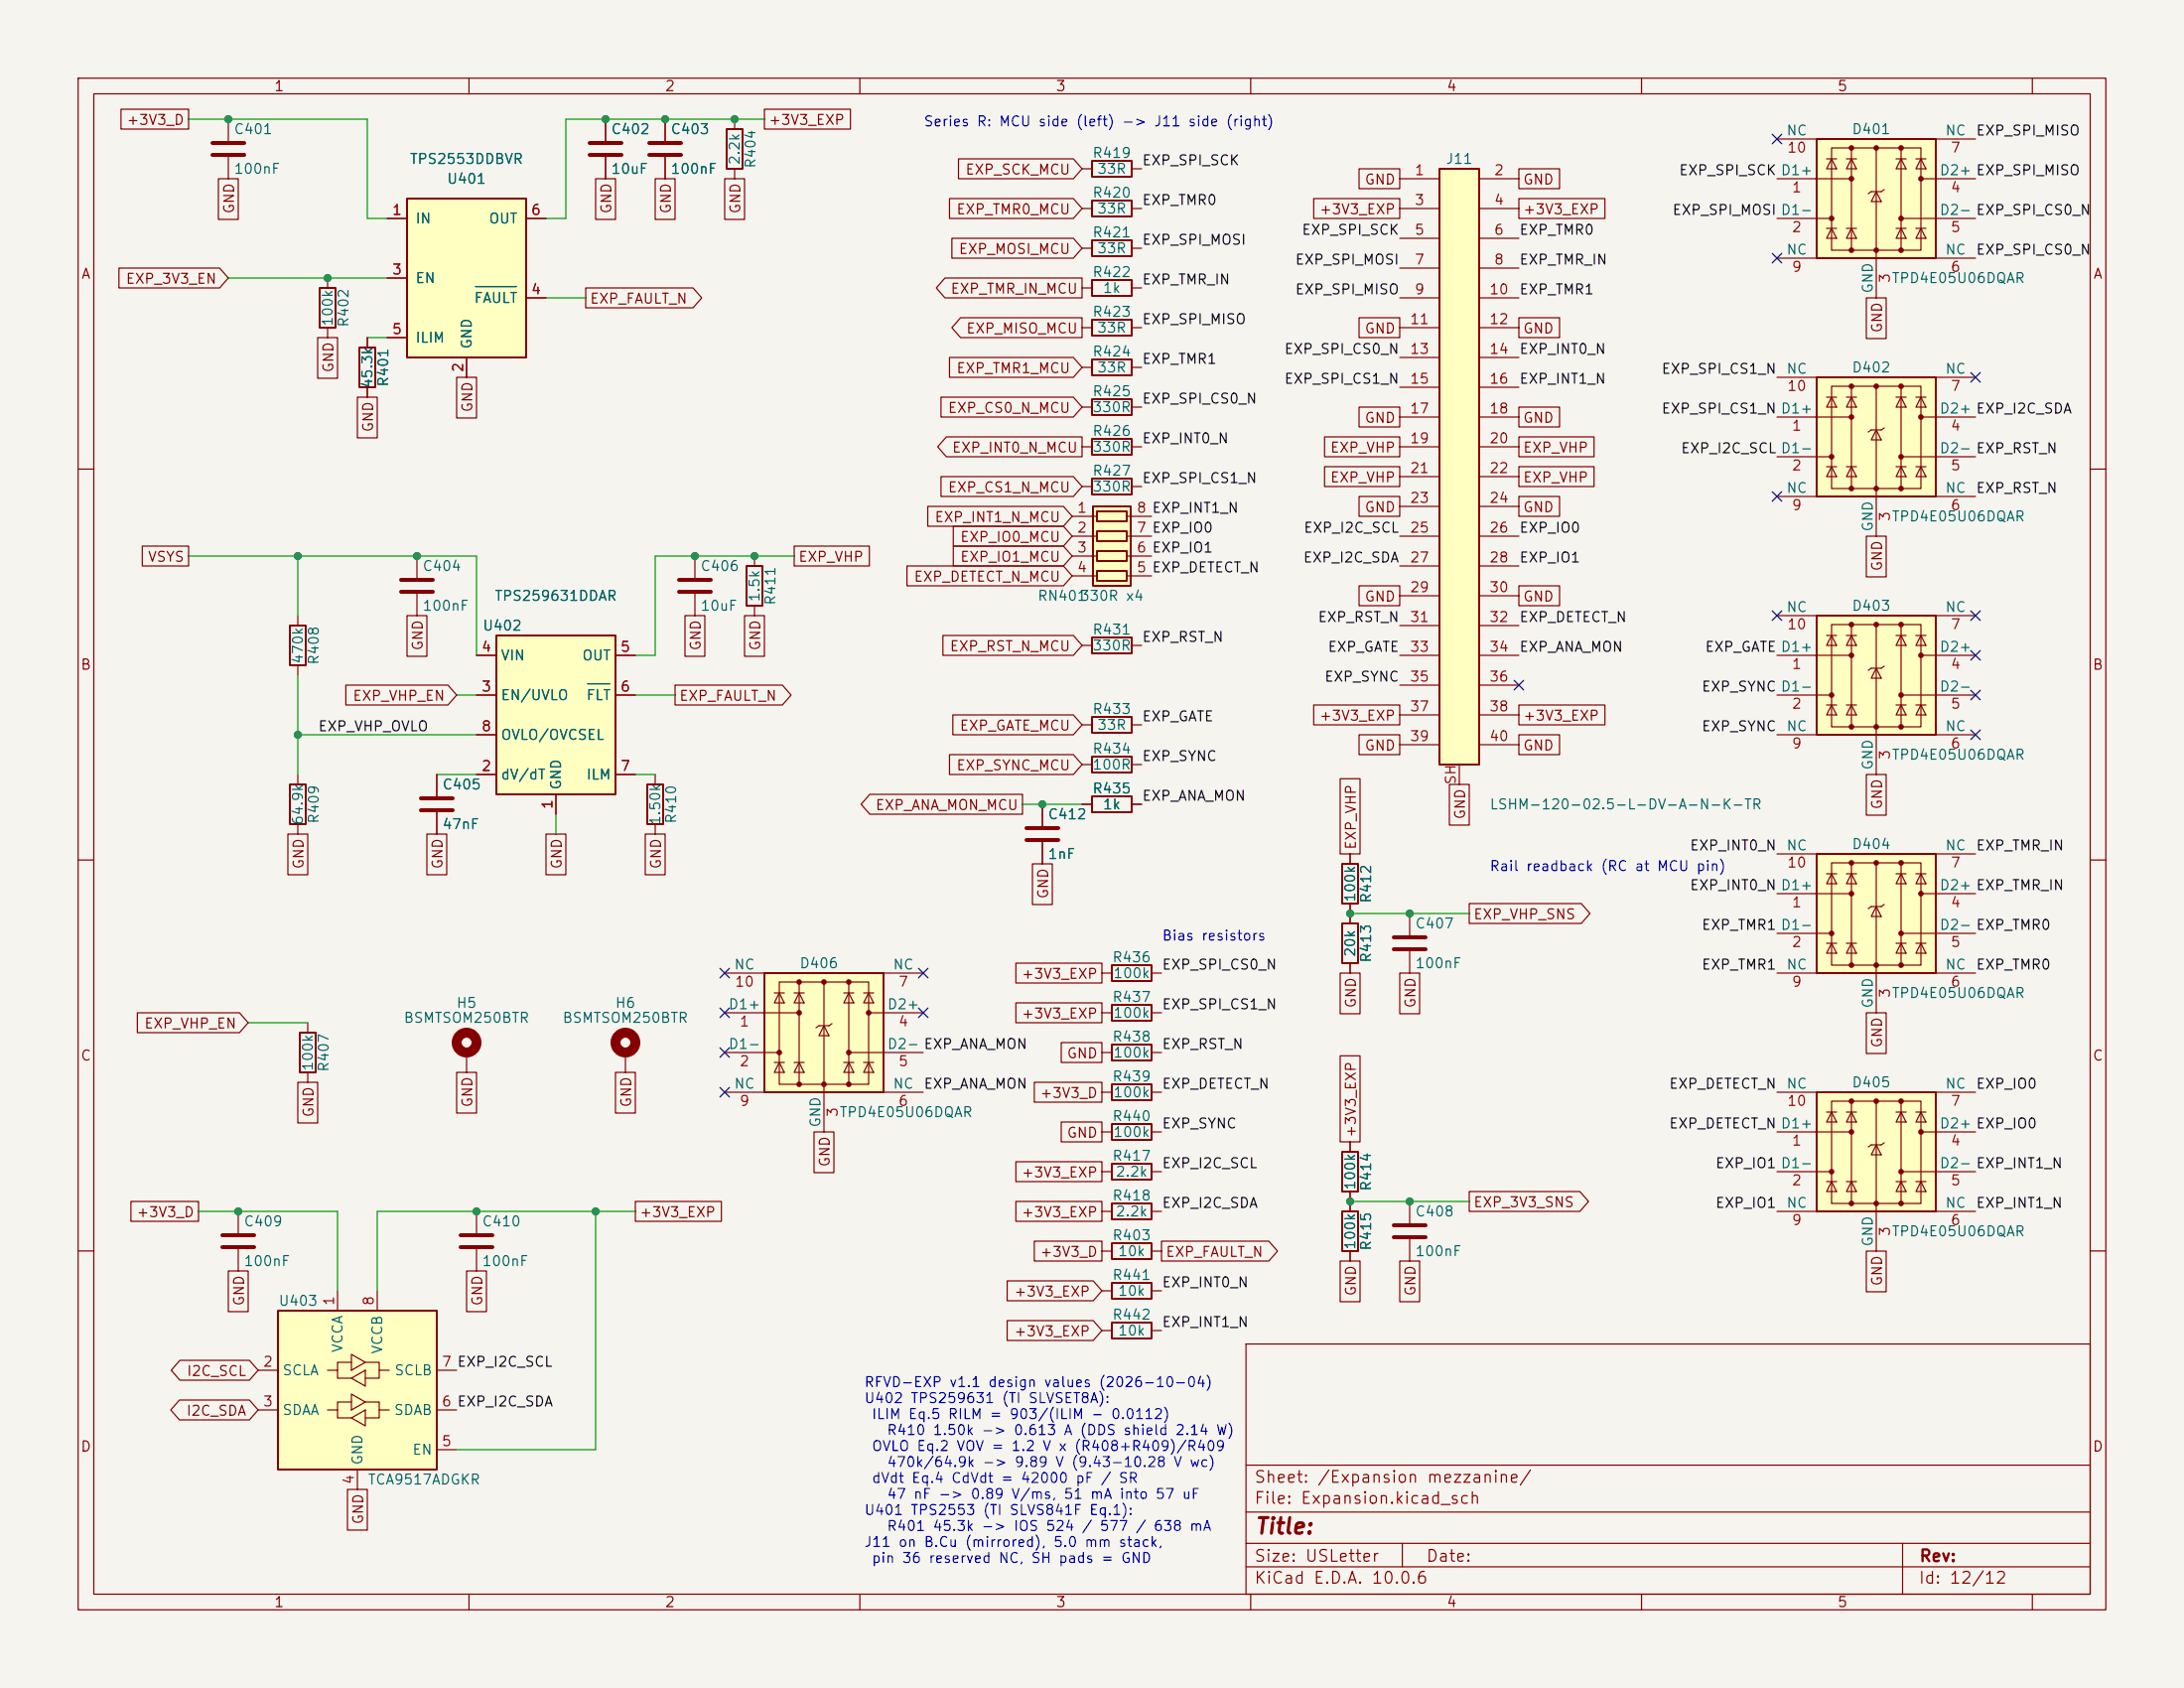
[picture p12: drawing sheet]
<svg xmlns="http://www.w3.org/2000/svg" width="279mm" height="216mm" viewBox="0 0 279 216" stroke-linecap="round" stroke-linejoin="round" font-family="sans-serif">
<path d="M0 0h279.4v215.9h-279.4z" fill="#f5f4ef" stroke="#f5f4ef" stroke-width=".13"/>
<g fill="none" stroke="#840000" stroke-width=".15">
<path d="M10 10h259.4v195.9h-259.4zM12 12h255.4v191.9h-255.4zM60 10v2M110 10v2M160 10v2M210 10v2M260 10v2M10 60h2M267.4 60h2M10 110h2M267.4 110h2M39.4 130.8v1.3"/>
<path d="M39.4 137.2v1.2M10 160h2M159.4 171.9h108v32h-108zM267.4 160h2M159.4 197.4h108M159.4 193.4h108M159.4 187.4h108M179.4 197.4v3M243.4 197.4v6.5M60 203.9v2M110 203.9v2M159.4 200.4h108"/>
<path d="M160 203.9v2M210 203.9v2M260 203.9v2"/>
</g>
<path d="M38.4 132.1h2v5.1h-2z" fill="none" stroke="#840000" stroke-width=".25"/>
<path d="M35.6 167.6h20.3v20.4h-20.3z" fill="#ffffc2"/>
<path d="M95.5 72.4h2v5.1h-2zM139.7 101.9h5.1v2h-5.1zM171.7 147.3h2v5.1h-2zM171.7 154.9h2v5.1h-2zM35.6 167.6h20.3v20.4h-20.3zM142.2 169.2h5.1v2h-5.1z" fill="none" stroke="#840000" stroke-width=".25"/>
<g fill="none" stroke="#840000" stroke-width=".15">
<path d="M96.5 71.1v1.3M96.5 77.5v1.2M133.3 102.9v2.8M133.3 107.7v2.8M138.4 102.9h1.3M144.8 102.9h1.2M61 154.9v2.8M61 159.8v2.8M172.7 146.1v1.2M172.7 152.4v2.5M180.3 153.7v2.8M180.3 158.5v2.8"/>
<path d="M33 175.3h2.6M41.9 175.3h1.3v1h1.8M43.2 165.1v2.5M45 174.2h-1.8v1.1M45 179.3h-1.8v1M45 173.2l1.7 1-1.7 1.1zM45 178.3l1.7 1-1.7 1zM45 176.3l1.7-1v2zM46.7 174.2h1.8v1.1h1.3M46.7 179.3h1.8v1h1.3M48.3 165.1v2.5M48.5 175.3v1h-1.8"/>
<path d="M55.9 175.3h2.5M141 170.2h1.2M147.3 170.2h1.3M172.7 160v1.3M33 180.3h2.6M41.9 180.3h1.3v1.1h1.8M45 181.4l1.7-1.1v2.1zM45.7 188v2.5M48.5 180.3v1.1h-1.8M55.9 180.3h2.5M55.9 185.4h2.5"/>
</g>
<path d="M131.3 105.9h4.1M131.3 107.4h4.1M58.9 158h4.1M58.9 159.5h4.1M178.3 156.7h4.1M178.3 158.2h4.1" fill="none" stroke="#840000" stroke-width=".51"/>
<path d="M139.8 64.8h4.9v10.1h-4.9z" fill="#ffffc2"/>
<g fill="none" stroke="#840000" stroke-width=".25">
<path d="M93 16.5h2v5.1h-2zM139.7 20.6h5.1v2h-5.1zM139.7 25.7h5.1v2h-5.1zM139.7 51.1h5.1v2h-5.1zM139.7 56.1h5.1v2.1h-5.1zM139.7 61.2h5.1v2h-5.1zM139.8 64.8h4.9v10.1h-4.9zM140.3 65.4h3.8v1.3h-3.8zM140.3 67.9h3.8v1.3h-3.8zM140.3 70.5h3.8v1.3h-3.8zM140.3 73h3.8v1.3h-3.8zM139.7 96.8h5.1v2h-5.1z"/>
<path d="M139.7 81.5h5.1v2.1h-5.1zM142.2 164.1h5.1v2h-5.1z"/>
</g>
<g fill="none" stroke="#840000" stroke-width=".15">
<path d="M94 15.2v1.3M94 21.6v1.3M138.4 21.6h1.3M138.4 26.7h1.3M144.8 21.6h1.2M144.8 26.7h1.2M138.4 52.1h1.3M138.4 57.2h1.3M144.8 52.1h1.2M144.8 57.2h1.2M137.2 66h3.1M137.2 68.6h3.1"/>
<path d="M137.2 71.1h3.1M137.2 73.7h3.1M138.4 62.2h1.3M144.1 66h3.2M144.1 68.6h3.2M144.1 71.1h3.2M144.1 73.7h3.2M144.8 62.2h1.2M138.4 97.8h1.3M138.4 82.6h1.3M144.8 97.8h1.2M144.8 82.6h1.2"/>
<path d="M141 165.1h1.2M147.3 165.1h1.3"/>
</g>
<path d="M97.8 124.5h15.2v15.2h-15.2z" fill="#ffffc2"/>
<g fill="none" stroke="#840000" stroke-width=".15">
<path d="M92.7 129.5h9.5M92.7 134.6h7M92.7 139.7h5.1M92.7 124.5h5.1M99.1 127h1.2M99.1 135.9h1.2M99.7 125.6h11.4v13.1h-11.4zM99.7 127l.6 1.3h-1.2zM99.7 135.9l.6 1.3h-1.2zM101.6 127h1.3M101.6 135.9h1.3M102.2 127l.7 1.3h-1.3z"/>
<path d="M102.2 135.9l.7 1.3h-1.3zM102.2 125.6v13.1M105.4 131.2l.6 1.3h-1.2zM105.4 125.6v19.2M106.4 130.9l-.4 .3h-1.2l-.4 .2M107.9 127h1.3M107.9 135.9h1.3M108.6 127l.6 1.3h-1.3zM108.6 135.9l.6 1.3h-1.3zM108.6 125.6v13.1M108.6 134.6h9.5M110.5 127h1.3"/>
<path d="M110.5 135.9h1.3M111.1 127l.7 1.3h-1.3zM111.1 135.9l.7 1.3h-1.3zM111.1 129.5h7M113 139.7h5.1M113 124.5h5.1"/>
</g>
<path d="M97.8 124.5h15.2v15.2h-15.2z" fill="none" stroke="#840000" stroke-width=".25"/>
<g fill="#840000" stroke="#840000" stroke-width=".15">
<circle cx="99.7" cy="134.6" r=".28"/>
<circle cx="102.2" cy="125.6" r=".28"/>
<circle cx="102.2" cy="129.5" r=".28"/>
<circle cx="102.2" cy="138.7" r=".28"/>
<circle cx="105.4" cy="125.6" r=".28"/>
<circle cx="105.4" cy="138.7" r=".28"/>
<circle cx="108.6" cy="125.6" r=".28"/>
<circle cx="108.6" cy="134.6" r=".28"/>
<circle cx="108.6" cy="138.7" r=".28"/>
<circle cx="111.1" cy="129.5" r=".28"/>
</g>
<path d="M232.4 78.7h15.2v15.3h-15.2z" fill="#ffffc2"/>
<g fill="none" stroke="#840000" stroke-width=".15">
<path d="M227.3 78.7h5.1M234.3 79.9h11.4v13.1h-11.4zM236.9 79.9v13.1M240 79.9v19.2M243.2 79.9v13.1M247.6 78.7h5.1M227.3 83.8h9.6M227.3 88.9h7M227.3 94h5.1M233.7 81.3h1.2M233.7 90.2h1.2M234.3 81.3l.6 1.3h-1.2z"/>
<path d="M234.3 90.2l.6 1.2h-1.2zM236.2 81.3h1.3M236.2 90.2h1.3M236.9 81.3l.6 1.3h-1.3zM236.9 90.2l.6 1.2h-1.3zM240 85.5l.7 1.2h-1.3zM241 85.2l-.3 .3h-1.3l-.4 .2M242.6 81.3h1.2M242.6 90.2h1.2M243.2 81.3l.6 1.3h-1.2zM243.2 90.2l.6 1.2h-1.2zM243.2 88.9h9.5"/>
<path d="M245.1 81.3h1.3M245.1 90.2h1.3M245.7 81.3l.7 1.3h-1.3zM245.7 90.2l.7 1.2h-1.3zM245.7 83.8h7M247.6 94h5.1"/>
</g>
<path d="M232.4 78.7h15.2v15.3h-15.2z" fill="none" stroke="#840000" stroke-width=".25"/>
<g fill="#840000" stroke="#840000" stroke-width=".15">
<circle cx="234.3" cy="88.9" r=".28"/>
<circle cx="236.9" cy="79.9" r=".28"/>
<circle cx="236.9" cy="83.8" r=".28"/>
<circle cx="236.9" cy="93" r=".28"/>
<circle cx="240" cy="79.9" r=".28"/>
<circle cx="240" cy="93" r=".28"/>
<circle cx="243.2" cy="79.9" r=".28"/>
<circle cx="243.2" cy="88.9" r=".28"/>
<circle cx="243.2" cy="93" r=".28"/>
<circle cx="245.7" cy="83.8" r=".28"/>
</g>
<path d="M232.4 48.3h15.2v15.2h-15.2z" fill="#ffffc2"/>
<g fill="none" stroke="#840000" stroke-width=".15">
<path d="M227.3 53.3h9.6M227.3 58.4h7M227.3 48.3h5.1M233.7 50.8h1.2M233.7 59.7h1.2M234.3 49.4h11.4v13.1h-11.4zM234.3 50.8l.6 1.3h-1.2zM234.3 59.7l.6 1.3h-1.2zM236.2 50.8h1.3M236.2 59.7h1.3M236.9 50.8l.6 1.3h-1.3zM236.9 59.7l.6 1.3h-1.3z"/>
<path d="M236.9 49.4v13.1M240 55l.7 1.3h-1.3zM240 49.4v19.2M241 54.7l-.3 .3h-1.3l-.4 .2M242.6 50.8h1.2M242.6 59.7h1.2M243.2 50.8l.6 1.3h-1.2zM243.2 59.7l.6 1.3h-1.2zM243.2 49.4v13.1M243.2 58.4h9.5M245.1 50.8h1.3M245.1 59.7h1.3"/>
<path d="M245.7 50.8l.7 1.3h-1.3zM245.7 59.7l.7 1.3h-1.3zM245.7 53.3h7M247.6 48.3h5.1M227.3 63.5h5.1M247.6 63.5h5.1M138.4 92.7h1.3M144.8 92.7h1.2"/>
</g>
<path d="M232.4 48.3h15.2v15.2h-15.2zM139.7 91.7h5.1v2h-5.1z" fill="none" stroke="#840000" stroke-width=".25"/>
<g fill="#840000" stroke="#840000" stroke-width=".15">
<circle cx="234.3" cy="58.4" r=".28"/>
<circle cx="236.9" cy="49.4" r=".28"/>
<circle cx="236.9" cy="53.3" r=".28"/>
<circle cx="236.9" cy="62.5" r=".28"/>
<circle cx="240" cy="49.4" r=".28"/>
<circle cx="240" cy="62.5" r=".28"/>
<circle cx="243.2" cy="49.4" r=".28"/>
<circle cx="243.2" cy="58.4" r=".28"/>
<circle cx="243.2" cy="62.5" r=".28"/>
<circle cx="245.7" cy="53.3" r=".28"/>
</g>
<path d="M232.4 139.7h15.2v15.2h-15.2z" fill="#ffffc2"/>
<g fill="none" stroke="#840000" stroke-width=".15">
<path d="M227.3 139.7h5.1M247.6 139.7h5.1M227.3 144.8h9.6M227.3 149.9h7M227.3 154.9h5.1M233.7 142.2h1.2M233.7 151.1h1.2M234.3 140.8h11.4v13.1h-11.4zM234.3 142.2l.6 1.3h-1.2zM234.3 151.1l.6 1.3h-1.2zM236.2 142.2h1.3M236.2 151.1h1.3"/>
<path d="M236.9 142.2l.6 1.3h-1.3zM236.9 151.1l.6 1.3h-1.3zM236.9 140.8v13.1M240 146.4l.7 1.3h-1.3zM240 140.8v19.2M241 146.2l-.3 .2h-1.3l-.4 .3M242.6 142.2h1.2M242.6 151.1h1.2M243.2 142.2l.6 1.3h-1.2zM243.2 151.1l.6 1.3h-1.2zM243.2 140.8v13.1M243.2 149.9h9.5"/>
<path d="M245.1 142.2h1.3M245.1 151.1h1.3M245.7 142.2l.7 1.3h-1.3zM245.7 151.1l.7 1.3h-1.3zM245.7 144.8h7M247.6 154.9h5.1"/>
</g>
<path d="M232.4 139.7h15.2v15.2h-15.2z" fill="none" stroke="#840000" stroke-width=".25"/>
<g fill="#840000" stroke="#840000" stroke-width=".15">
<circle cx="234.3" cy="149.9" r=".28"/>
<circle cx="236.9" cy="140.8" r=".28"/>
<circle cx="236.9" cy="144.8" r=".28"/>
<circle cx="236.9" cy="153.9" r=".28"/>
<circle cx="240" cy="140.8" r=".28"/>
<circle cx="240" cy="153.9" r=".28"/>
<circle cx="243.2" cy="140.8" r=".28"/>
<circle cx="243.2" cy="149.9" r=".28"/>
<circle cx="243.2" cy="153.9" r=".28"/>
<circle cx="245.7" cy="144.8" r=".28"/>
</g>
<path d="M232.4 109.2h15.2v15.3h-15.2z" fill="#ffffc2"/>
<g fill="none" stroke="#840000" stroke-width=".15">
<path d="M38.1 99.1v1.2M83.8 99.1v1.2M38.1 105.4v1.3M83.8 105.4v1.3M227.3 114.3h9.6M227.3 119.4h7M227.3 109.2h5.1M233.7 111.8h1.2M234.3 110.4h11.4v13h-11.4zM234.3 111.8l.6 1.2h-1.2zM236.2 111.8h1.3M236.9 111.8l.6 1.2h-1.3z"/>
<path d="M236.9 110.4v13M240 116l.7 1.2h-1.3zM240 110.4v19.1M241 115.7l-.3 .3h-1.3l-.4 .2M242.6 111.8h1.2M243.2 111.8l.6 1.2h-1.2zM243.2 110.4v13M243.2 119.4h9.5M245.1 111.8h1.3M245.7 111.8l.7 1.2h-1.3zM245.7 114.3h7M247.6 109.2h5.1"/>
<path d="M141 124.5h1.2M141 134.6h1.2M141 139.7h1.2M141 129.5h1.2M147.3 124.5h1.3M147.3 134.6h1.3M147.3 139.7h1.3M147.3 129.5h1.3M227.3 124.5h5.1M233.7 120.7h1.2M234.3 120.7l.6 1.2h-1.2zM236.2 120.7h1.3"/>
<path d="M236.9 120.7l.6 1.2h-1.3zM242.6 120.7h1.2M243.2 120.7l.6 1.2h-1.2zM245.1 120.7h1.3M245.7 120.7l.7 1.2h-1.3zM247.6 124.5h5.1"/>
</g>
<path d="M37.1 100.3h2v5.1h-2zM82.8 100.3h2v5.1h-2zM232.4 109.2h15.2v15.3h-15.2zM142.2 133.6h5.1v2h-5.1zM142.2 138.7h5.1v2h-5.1zM142.2 128.5h5.1v2.1h-5.1zM142.2 123.4h5.1v2.1h-5.1z" fill="none" stroke="#840000" stroke-width=".25"/>
<g fill="#840000" stroke="#840000" stroke-width=".15">
<circle cx="234.3" cy="119.4" r=".28"/>
<circle cx="236.9" cy="110.4" r=".28"/>
<circle cx="236.9" cy="114.3" r=".28"/>
<circle cx="236.9" cy="123.4" r=".28"/>
<circle cx="240" cy="110.4" r=".28"/>
<circle cx="240" cy="123.4" r=".28"/>
<circle cx="243.2" cy="110.4" r=".28"/>
<circle cx="243.2" cy="119.4" r=".28"/>
<circle cx="243.2" cy="123.4" r=".28"/>
<circle cx="245.7" cy="114.3" r=".28"/>
</g>
<path d="M63.5 81.3h15.2v20.3h-15.2z" fill="#ffffc2"/>
<path d="M37.1 80h2v5.1h-2zM63.5 81.3h15.2v20.3h-15.2z" fill="none" stroke="#840000" stroke-width=".25"/>
<g fill="none" stroke="#840000" stroke-width=".15">
<path d="M38.1 78.7v1.3M53.3 71.1v2.8M53.3 75.9v2.8M88.9 71.1v2.8M88.9 75.9v2.8M38.1 85.1v1.3M61 99.1h2.5M61 88.9h2.5M61 83.8h2.5M61 94h2.5M78.7 99.1h2.6M78.7 88.9h2.6"/>
<path d="M78.7 83.8h2.6M71.1 101.6v2.5"/>
</g>
<path d="M75.2 87.5h2.8" fill="none" stroke="#006464" stroke-width=".15"/>
<path d="M51.3 74.2h4.1M51.3 75.7h4.1M86.9 74.2h4M86.9 75.7h4" fill="none" stroke="#840000" stroke-width=".51"/>
<path d="M52.1 25.4h15.2v20.3h-15.2z" fill="#ffffc2"/>
<path d="M40.9 36.8h2v5.1h-2zM52.1 25.4h15.2v20.3h-15.2zM46 44.5h2v5h-2zM171.7 110.5h2v5.1h-2zM171.7 118.1h2v5.1h-2zM142.2 143.8h5.1v2h-5.1z" fill="none" stroke="#840000" stroke-width=".25"/>
<g fill="none" stroke="#840000" stroke-width=".15">
<path d="M29.2 15.2v2.8M85.1 15.2v2.8M29.2 20.1v2.8M41.9 35.6v1.2M49.5 27.9h2.6M49.5 35.6h2.6M67.3 27.9h2.5M67.3 38.1h2.5M85.1 20.1v2.8M41.9 41.9v1.3M47 43.2v1.3M47 49.5v1.3"/>
<path d="M49.5 43.2h2.6M59.7 45.7v2.6M172.7 109.2v1.3M172.7 115.6v2.5M180.3 116.8v2.8M172.7 123.2v1.3M180.3 121.7v2.8M141 144.8h1.2M147.3 144.8h1.3"/>
</g>
<path d="M60.8 36.7h5.3" fill="none" stroke="#006464" stroke-width=".15"/>
<path d="M27.2 18.3h4M27.2 19.8h4M83.1 18.3h4M83.1 19.8h4M178.3 119.9h4.1M178.3 121.4h4.1" fill="none" stroke="#840000" stroke-width=".51"/>
<path d="M232.4 17.8h15.2v15.2h-15.2z" fill="#ffffc2"/>
<g fill="none" stroke="#840000" stroke-width=".15">
<path d="M77.5 15.2v2.8M227.3 17.8h5.1M234.3 18.9h11.4v13.1h-11.4zM236.9 18.9v13.1M240 18.9v19.2M243.2 18.9v13.1M247.6 17.8h5.1M77.5 20.1v2.8M138.4 31.8h1.3M144.8 31.8h1.2M227.3 22.9h9.6M227.3 27.9h7"/>
<path d="M227.3 33h5.1M233.7 20.3h1.2M233.7 29.2h1.2M234.3 20.3l.6 1.3h-1.2zM234.3 29.2l.6 1.3h-1.2zM236.2 20.3h1.3M236.2 29.2h1.3M236.9 20.3l.6 1.3h-1.3zM236.9 29.2l.6 1.3h-1.3zM240 24.5l.7 1.3h-1.3zM241 24.3l-.3 .2h-1.3l-.4 .3M242.6 20.3h1.2"/>
<path d="M242.6 29.2h1.2M243.2 20.3l.6 1.3h-1.2zM243.2 29.2l.6 1.3h-1.2zM243.2 27.9h9.5M245.1 20.3h1.3M245.1 29.2h1.3M245.7 20.3l.7 1.3h-1.3zM245.7 29.2l.7 1.3h-1.3zM245.7 22.9h7M247.6 33h5.1M138.4 41.9h1.3M144.8 41.9h1.2"/>
<path d="M59.7 134.6v2.6M141 154.9h1.2M141 149.9h1.2M147.3 154.9h1.3M147.3 149.9h1.3M141 160h1.2M147.3 160h1.3"/>
</g>
<path d="M232.4 17.8h15.2v15.2h-15.2zM139.7 30.7h5.1v2.1h-5.1zM139.7 40.9h5.1v2h-5.1zM142.2 159h5.1v2h-5.1zM142.2 153.9h5.1v2.1h-5.1zM142.2 148.8h5.1v2.1h-5.1z" fill="none" stroke="#840000" stroke-width=".25"/>
<g fill="#840000" stroke="#840000" stroke-width=".15">
<circle cx="234.3" cy="27.9" r=".28"/>
<circle cx="236.9" cy="18.9" r=".28"/>
<circle cx="236.9" cy="22.9" r=".28"/>
<circle cx="236.9" cy="32" r=".28"/>
<circle cx="240" cy="18.9" r=".28"/>
<circle cx="240" cy="32" r=".28"/>
<circle cx="243.2" cy="18.9" r=".28"/>
<circle cx="243.2" cy="27.9" r=".28"/>
<circle cx="243.2" cy="32" r=".28"/>
<circle cx="245.7" cy="22.9" r=".28"/>
</g>
<path d="M75.4 18.3h4.1M75.4 19.8h4.1" fill="none" stroke="#840000" stroke-width=".51"/>
<circle cx="59.7" cy="133.3" r="1.27" fill="none" stroke="#840000" stroke-width="1.3"/>
<path d="M184.1 21.6h5.1v76.2h-5.1z" fill="#ffffc2"/>
<path d="M139.7 35.8h5.1v2h-5.1zM184.1 21.6h5.1v76.2h-5.1zM139.7 46h5.1v2h-5.1z" fill="none" stroke="#840000" stroke-width=".25"/>
<g fill="none" stroke="#840000" stroke-width=".15">
<path d="M15.5 14h8.6v2.5h-8.6zM77.5 15.2v2.8M85.1 15.2v2.8M97.8 14h11v2.5h-11zM15.2 34.3h12.9l1.1 1.3-1.1 1.2h-12.9zM27.9 22.9h2.6v5.2h-2.6zM49.5 27.9h2.6M49.5 35.6h2.6M67.3 38.1h2.5M67.3 27.9h2.5M74.9 36.8h13.8l1.1 1.3-1.1 1.3h-13.8zM76.2 22.9h2.5v5.2h-2.5z"/>
<path d="M77.5 20.1v2.8M83.8 22.9h2.6v5.2h-2.6zM85.1 20.1v2.8M92.7 22.9h2.6v5.2h-2.6zM120.9 35.6h17.5v2.5h-17.5l-1.1-1.3zM121.5 25.4h15.8l1.1 1.3-1.1 1.2h-15.8zM121.8 30.5h15.5l1.1 1.3-1.1 1.2h-15.5zM122.6 20.3h14.7l1.1 1.3-1.1 1.3h-14.7zM138.4 36.8h1.3M144.8 36.8h1.2M168.1 25.4h11v2.5h-11zM173.9 21.6h5.2v2.5h-5.2z"/>
<path d="M179.1 22.9h5M179.1 26.7h5M179.1 30.5h5M179.1 34.3h5M179.1 38.1h5M189.2 22.9h5.1M189.2 26.7h5.1M189.2 30.5h5.1M189.2 34.3h5.1M189.2 38.1h5.1M194.3 21.6h5.2v2.5h-5.2zM194.3 25.4h11v2.5h-11z"/>
<path d="M238.8 38.1h2.5v5.2h-2.5zM40.6 43.2h2.6v5.2h-2.6zM45.7 50.8h2.6v5.2h-2.6zM47 43.2v1.3M47 49.5v1.3M49.5 43.2h2.6M58.4 48.3h2.6v5.2h-2.6zM59.7 45.7v2.6M120.4 50.8h16.9l1.1 1.3-1.1 1.2h-16.9zM121.1 55.9h17.3v2.5h-17.3l-1.1-1.2zM121.5 45.7h15.8l1.1 1.3-1.1 1.3h-15.8zM122.9 40.6h15.5v2.6h-15.5l-1.1-1.3z"/>
<path d="M138.4 47h1.3M144.8 47h1.2M169.5 55.9h9.6v2.5h-9.6zM169.5 59.7h9.6v2.5h-9.6zM173.9 40.6h5.2v2.6h-5.2zM173.9 52.1h5.2v2.5h-5.2zM179.1 41.9h5M179.1 45.7h5M179.1 49.5h5M179.1 53.3h5M179.1 57.2h5M189.2 41.9h5.1"/>
<path d="M189.2 45.7h5.1M189.2 49.5h5.1M189.2 53.3h5.1M189.2 57.2h5.1M194.3 40.6h5.2v2.6h-5.2zM194.3 55.9h9.6v2.5h-9.6zM194.3 52.1h5.2v2.5h-5.2zM194.3 59.7h9.6v2.5h-9.6zM18.2 69.8h5.9v2.6h-5.9zM52.1 78.7h2.5v5.2h-2.5zM87.6 78.7h2.6v5.2h-2.6zM95.2 78.7h2.6v5.2h-2.6z"/>
<path d="M101.6 69.8h9.6v2.6h-9.6zM116 72.4h20l1.2 1.3-1.2 1.2h-20zM118.7 64.8h17.3l1.2 1.2-1.2 1.3h-17.3zM120.4 61h16.9l1.1 1.2-1.1 1.3h-16.9zM122 67.3h14l1.2 1.3-1.2 1.3h-14zM122 69.8h14l1.2 1.3-1.2 1.3h-14zM173.9 74.9h5.2v2.6h-5.2zM173.9 63.5h5.2v2.5h-5.2zM179.1 61h5M179.1 64.8h5M179.1 68.6h5M179.1 72.4h5"/>
<path d="M179.1 76.2h5M189.2 61h5.1M189.2 64.8h5.1M189.2 68.6h5.1M189.2 72.4h5.1M189.2 76.2h5.1M194.3 74.9h5.2v2.6h-5.2zM194.3 63.5h5.2v2.5h-5.2zM238.8 68.6h2.5v5.2h-2.5zM44.2 87.6h13.1l1.1 1.3-1.1 1.3h-13.1zM55.9 99.1v2.8M61 83.8h2.5"/>
<path d="M61 99.1h2.5M61 88.9h2.5M61 94h2.5M78.7 83.8h2.6M78.7 99.1h2.6M78.7 88.9h2.6M86.4 87.6h13.7l1.1 1.3-1.1 1.3h-13.7zM120.6 81.3h16.7l1.1 1.3-1.1 1.2h-16.7zM121.5 96.5h15.8l1.1 1.3-1.1 1.3h-15.8zM121.9 91.4h15.4l1.1 1.3-1.1 1.3h-15.4zM168.1 90.2h11v2.5h-11zM171.4 99.6h2.6v9.6h-2.6z"/>
<path d="M173.9 94h5.2v2.5h-5.2zM179.1 80h5M179.1 83.8h5M179.1 87.6h5M179.1 91.4h5M179.1 95.3h5M186.7 97.8v2.5M189.2 80h5.1M189.2 83.8h5.1M189.2 87.6h5.1M189.2 91.4h5.1M189.2 95.3h5.1"/>
<path d="M194.3 90.2h11v2.5h-11zM194.3 94h5.2v2.5h-5.2zM238.8 99.1h2.5v5.2h-2.5zM36.8 106.7h2.6v5.2h-2.6zM54.6 106.7h2.6v5.2h-2.6zM55.9 103.9v2.8M69.8 106.7h2.6v5.2h-2.6zM71.1 101.6v2.5M82.5 106.7h2.6v5.2h-2.6zM111.3 101.6h19.5v2.5h-19.5l-1.1-1.2zM132.1 110.5h2.5v5.2h-2.5zM133.3 102.9v2.8"/>
<path d="M133.3 107.7v2.8M138.4 102.9h1.3M144.8 102.9h1.2M172.7 109.2v1.3M172.7 115.6v2.5M185.4 100.3h2.6v5.2h-2.6zM188 115.6h14.3l1.1 1.2-1.1 1.3h-14.3zM17.6 129.5h13l1.1 1.3-1.1 1.3h-13zM38.1 138.4h2.5v5.2h-2.5zM58.4 137.2h2.6v5.2h-2.6zM78.7 137.2h2.6v5.2h-2.6zM80 134.6v2.6"/>
<path d="M130 123.2h11v2.5h-11zM130 128.3h11v2.5h-11zM132.3 138.4h8.7v2.6h-8.7zM135.8 133.3h5.2v2.6h-5.2zM171.4 124.5h2.6v5.2h-2.6zM171.4 135h2.6v11.1h-2.6zM172.7 123.2v1.3M179.1 124.5h2.5v5.2h-2.5zM238.8 129.5h2.5v5.2h-2.5zM16.7 153.7h8.7v2.5h-8.7zM30.5 154.9v2.8M30.5 159.8v2.8"/>
<path d="M81.3 153.7h11v2.5h-11zM104.1 144.8h2.6v5.2h-2.6zM130 148.6h11v2.5h-11zM130 153.7h11v2.5h-11zM132.3 158.7h8.7v2.6h-8.7zM135.8 143.5h5.2v2.6h-5.2zM148.6 158.7h13.7l1.1 1.3-1.1 1.3h-13.7zM172.7 146.1v1.2M172.7 152.4v2.5M188 152.4h14.1l1.1 1.3-1.1 1.2h-14.1zM23 179.1h8.9l1.1 1.2-1.1 1.3h-8.9l-1.2-1.3zM23 174h8.9l1.1 1.3-1.1 1.2h-8.9l-1.1-1.2z"/>
<path d="M29.2 162.6h2.6v5.2h-2.6zM59.7 162.6h2.5v5.2h-2.5zM128.8 163.8h11.1l1.1 1.3-1.1 1.3h-11.1zM128.8 168.9h11.1l1.1 1.3-1.1 1.3h-11.1zM171.4 161.3h2.6v5.2h-2.6zM172.7 160v1.3M179.1 161.3h2.5v5.2h-2.5zM238.8 160h2.5v5.2h-2.5zM44.4 190.5h2.6v5.2h-2.6z"/>
</g>
<circle cx="80" cy="133.3" r="1.27" fill="none" stroke="#840000" stroke-width="1.3"/>
<path d="M53.8 102.1h4.1M53.8 103.6h4.1M28.4 158h4.1M28.4 159.5h4.1" fill="none" stroke="#840000" stroke-width=".51"/>
<g fill="none" stroke="#009600" stroke-width=".15">
<path d="M24.1 15.2h22.9v12.7h2.5M97.8 15.2h-25.4v12.7h-2.6M29.2 35.6h20.3M69.8 38.1h5.1M47 43.2h2.5M24.1 71.1h36.9v12.7M38.1 71.1v7.6M101.6 71.1h-17.8v12.7h-2.5M38.1 86.4v12.7M38.1 94h22.9M55.9 99.1h5.1M58.4 88.9h2.6"/>
<path d="M81.3 88.9h5.1M81.3 99.1h2.5M71.1 104.1v2.6M130.8 102.9h7.6M172.7 116.8h15.3M31.7 130.8h7.7M25.4 154.9h17.8v10.2M76.2 154.9v30.5h-17.8M81.3 154.9h-33v10.2M172.7 153.7h15.3"/>
</g>
<g fill="none" stroke="#000084" stroke-width=".15">
<path d="M226.7 17.2l1.2 1.2M227.9 17.2l-1.2 1.2M226.7 32.4l1.2 1.2M227.9 32.4l-1.2 1.2M252.1 47.7l1.2 1.2M253.3 47.7l-1.2 1.2M226.7 78.1l1.2 1.2M226.7 62.9l1.2 1.2M227.9 78.1l-1.2 1.2M227.9 62.9l-1.2 1.2M252.1 78.1l1.2 1.2M253.3 78.1l-1.2 1.2"/>
<path d="M193.7 87l1.2 1.2M194.9 87l-1.2 1.2M252.1 88.3l1.2 1.2M252.1 83.2l1.2 1.2M252.1 93.4l1.2 1.2M253.3 88.3l-1.2 1.2M253.3 83.2l-1.2 1.2M253.3 93.4l-1.2 1.2M92.1 134l1.2 1.2M92.1 128.9l1.2 1.2M92.1 139.1l1.2 1.2M92.1 123.9l1.2 1.2"/>
<path d="M93.3 134l-1.2 1.2M93.3 128.9l-1.2 1.2M93.3 139.1l-1.2 1.2M93.3 123.9l-1.2 1.2M117.5 123.9l1.2 1.2M117.5 128.9l1.2 1.2M118.7 123.9l-1.2 1.2M118.7 128.9l-1.2 1.2"/>
</g>
<path d="M60.8 36.7h5.3M75.2 87.5h2.8" fill="none" stroke="#006464" stroke-width=".15"/>
<g fill="#009600" stroke="#009600" stroke-width=".13">
<circle cx="180.3" cy="153.7" r=".46"/>
<circle cx="172.7" cy="153.7" r=".46"/>
<circle cx="133.3" cy="102.9" r=".46"/>
<circle cx="172.7" cy="116.8" r=".46"/>
<circle cx="180.3" cy="116.8" r=".46"/>
<circle cx="61" cy="154.9" r=".46"/>
<circle cx="30.5" cy="154.9" r=".46"/>
<circle cx="76.2" cy="154.9" r=".46"/>
<circle cx="77.5" cy="15.2" r=".46"/>
<circle cx="41.9" cy="35.6" r=".46"/>
<circle cx="85.1" cy="15.2" r=".46"/>
<circle cx="29.2" cy="15.2" r=".46"/>
<circle cx="94" cy="15.2" r=".46"/>
<circle cx="96.5" cy="71.1" r=".46"/>
<circle cx="88.9" cy="71.1" r=".46"/>
<circle cx="53.3" cy="71.1" r=".46"/>
<circle cx="38.1" cy="71.1" r=".46"/>
<circle cx="38.1" cy="94" r=".46"/>
</g>
<text font-size="2" fill="#840000" x="160.4" y="196.7">Title:</text>
<g font-size="1.5" fill="#840000">
<text x="160.4" y="190">Sheet: /Expansion mezzanine/</text>
<text x="160.4" y="192.7">File: Expansion.kicad_sch</text>
<text x="160.4" y="202.9">KiCad E.D.A. 10.0.6</text>
<text x="160.4" y="200.1">Size: USLetter</text>
<text x="182.4" y="200.1">Date:</text>
<text x="245.4" y="202.9">Id: 12/12</text>
<text x="245.4" y="200.1">Rev:</text>
</g>
<g font-size="1.3" fill="#840000">
<text x="35" y="12">1</text>
<text x="85" y="12">2</text>
<text x="135" y="12">3</text>
<text x="185" y="12">4</text>
<text x="235" y="12">5</text>
<text x="16.1" y="16.3">+3V3_D</text>
<text x="98.2" y="16.3">+3V3_EXP</text>
<text x="123.4" y="22.6">EXP_SCK_MCU</text>
<text x="174.5" y="23.9">GND</text>
<text x="194.8" y="23.9">GND</text>
<text x="30.3" y="27.4" transform="rotate(-90 30.3 27.4)">GND</text>
<text x="78.5" y="27.4" transform="rotate(-90 78.5 27.4)">GND</text>
<text x="86.1" y="27.4" transform="rotate(-90 86.1 27.4)">GND</text>
<text x="95" y="27.4" transform="rotate(-90 95 27.4)">GND</text>
<text x="122.3" y="27.7">EXP_TMR0_MCU</text>
<text x="168.7" y="27.7">+3V3_EXP</text>
<text x="194.8" y="27.7">+3V3_EXP</text>
<text x="10.3" y="36">A</text>
<text x="122.6" y="32.8">EXP_MOSI_MCU</text>
<text x="267.7" y="36">A</text>
<text x="16" y="36.6">EXP_3V3_EN</text>
<text x="75.4" y="39.2">EXP_FAULT_N</text>
<text x="121.5" y="37.9">EXP_TMR_IN_MCU</text>
<text x="43" y="47.8" transform="rotate(-90 43 47.8)">GND</text>
<text x="123.5" y="43">EXP_MISO_MCU</text>
<text x="174.5" y="43">GND</text>
<text x="194.8" y="43">GND</text>
<text x="241.1" y="42.7" transform="rotate(-90 241.1 42.7)">GND</text>
<text x="60.7" y="52.8" transform="rotate(-90 60.7 52.8)">GND</text>
<text x="121.2" y="53.1">EXP_CS0_N_MCU</text>
<text x="122.3" y="48">EXP_TMR1_MCU</text>
<text x="48" y="55.4" transform="rotate(-90 48 55.4)">GND</text>
<text x="121.7" y="58.2">EXP_INT0_N_MCU</text>
<text x="170.1" y="58.2">EXP_VHP</text>
<text x="174.5" y="54.4">GND</text>
<text x="194.8" y="58.2">EXP_VHP</text>
<text x="194.8" y="54.4">GND</text>
<text x="121.2" y="63.3">EXP_CS1_N_MCU</text>
<text x="170.1" y="62">EXP_VHP</text>
<text x="174.5" y="65.8">GND</text>
<text x="194.8" y="65.8">GND</text>
<text x="194.8" y="62">EXP_VHP</text>
<text x="119.5" y="67.1">EXP_INT1_N_MCU</text>
<text x="122.7" y="69.6">EXP_IO0_MCU</text>
<text x="18.8" y="72.2">VSYS</text>
<text x="102" y="72.2">EXP_VHP</text>
<text x="116.8" y="74.7">EXP_DETECT_N_MCU</text>
<text x="122.7" y="72.2">EXP_IO1_MCU</text>
<text x="174.5" y="77.3">GND</text>
<text x="194.8" y="77.3">GND</text>
<text x="241.1" y="73.2" transform="rotate(-90 241.1 73.2)">GND</text>
<text x="54.4" y="83.3" transform="rotate(-90 54.4 83.3)">GND</text>
<text x="90" y="83.3" transform="rotate(-90 90 83.3)">GND</text>
<text x="97.6" y="83.3" transform="rotate(-90 97.6 83.3)">GND</text>
<text x="121.4" y="83.6">EXP_RST_N_MCU</text>
<text x="10.2" y="86">B</text>
<text x="45" y="90">EXP_VHP_EN</text>
<text x="86.8" y="90">EXP_FAULT_N</text>
<text x="267.6" y="86">B</text>
<text x="122.7" y="93.8">EXP_GATE_MCU</text>
<text x="168.7" y="92.5">+3V3_EXP</text>
<text x="194.8" y="92.5">+3V3_EXP</text>
<text x="122.3" y="98.8">EXP_SYNC_MCU</text>
<text x="174.5" y="96.3">GND</text>
<text x="194.8" y="96.3">GND</text>
<text x="111.9" y="103.9">EXP_ANA_MON_MCU</text>
<text x="187.7" y="104.9" transform="rotate(-90 187.7 104.9)">GND</text>
<text x="241.1" y="103.6" transform="rotate(-90 241.1 103.6)">GND</text>
<text x="39.2" y="111.3" transform="rotate(-90 39.2 111.3)">GND</text>
<text x="56.9" y="111.3" transform="rotate(-90 56.9 111.3)">GND</text>
<text x="72.2" y="111.3" transform="rotate(-90 72.2 111.3)">GND</text>
<text x="84.9" y="111.3" transform="rotate(-90 84.9 111.3)">GND</text>
<text x="173.8" y="108.8" transform="rotate(-90 173.8 108.8)">EXP_VHP</text>
<text x="134.4" y="115.1" transform="rotate(-90 134.4 115.1)">GND</text>
<text x="188.4" y="117.9">EXP_VHP_SNS</text>
<text x="130.6" y="125.5">+3V3_EXP</text>
<text x="18.4" y="131.9">EXP_VHP_EN</text>
<text x="130.6" y="130.6">+3V3_EXP</text>
<text x="173.8" y="129" transform="rotate(-90 173.8 129)">GND</text>
<text x="181.4" y="129" transform="rotate(-90 181.4 129)">GND</text>
<text x="10.2" y="136">C</text>
<text x="136.4" y="135.7">GND</text>
<text x="241.1" y="134.1" transform="rotate(-90 241.1 134.1)">GND</text>
<text x="267.6" y="136">C</text>
<text x="40.4" y="143" transform="rotate(-90 40.4 143)">GND</text>
<text x="60.7" y="141.7" transform="rotate(-90 60.7 141.7)">GND</text>
<text x="81.1" y="141.7" transform="rotate(-90 81.1 141.7)">GND</text>
<text x="132.9" y="140.8">+3V3_D</text>
<text x="106.5" y="149.4" transform="rotate(-90 106.5 149.4)">GND</text>
<text x="136.4" y="145.8">GND</text>
<text x="173.8" y="145.6" transform="rotate(-90 173.8 145.6)">+3V3_EXP</text>
<text x="17.4" y="156">+3V3_D</text>
<text x="81.7" y="156">+3V3_EXP</text>
<text x="130.6" y="150.9">+3V3_EXP</text>
<text x="130.6" y="156">+3V3_EXP</text>
<text x="188.4" y="154.7">EXP_3V3_SNS</text>
<text x="132.9" y="161.1">+3V3_D</text>
<text x="149" y="161.1">EXP_FAULT_N</text>
<text x="31.5" y="167.1" transform="rotate(-90 31.5 167.1)">GND</text>
<text x="62" y="167.1" transform="rotate(-90 62 167.1)">GND</text>
<text x="129.6" y="166.2">+3V3_EXP</text>
<text x="173.8" y="165.9" transform="rotate(-90 173.8 165.9)">GND</text>
<text x="181.4" y="165.9" transform="rotate(-90 181.4 165.9)">GND</text>
<text x="241.1" y="164.6" transform="rotate(-90 241.1 164.6)">GND</text>
<text x="129.6" y="171.2">+3V3_EXP</text>
<text x="23.8" y="176.3">I2C_SCL</text>
<text x="10.2" y="186">D</text>
<text x="23.7" y="181.4">I2C_SDA</text>
<text x="267.6" y="186">D</text>
<text x="46.8" y="195.1" transform="rotate(-90 46.8 195.1)">GND</text>
<text x="35" y="205.9">1</text>
<text x="85" y="205.9">2</text>
<text x="135" y="205.9">3</text>
<text x="185" y="205.9">4</text>
<text x="235" y="205.9">5</text>
</g>
<g font-size="1.3" fill="#006464">
<text x="29.8" y="17.5">C401</text>
<text x="78.1" y="17.5">C402</text>
<text x="85.7" y="17.5">C403</text>
<text x="228.4" y="17.6">NC</text>
<text x="236.8" y="17.5">D401</text>
<text x="248.8" y="17.6">NC</text>
<text x="29.8" y="22.6">100nF</text>
<text x="52.3" y="21.3">TPS2553DDBVR</text>
<text x="57.1" y="23.8">U401</text>
<text x="78.1" y="22.6">10uF</text>
<text x="85.7" y="22.6">100nF</text>
<text x="94.9" y="21.2" transform="rotate(-90 94.9 21.2)">2.2k</text>
<text x="97" y="21.6" transform="rotate(-90 97 21.6)">R404</text>
<text x="139.7" y="20.5">R419</text>
<text x="140.3" y="22.6">33R</text>
<text x="184.9" y="21.3">J11</text>
<text x="248" y="22.7">D2+ EXP_SPI_MISO</text>
<text x="53.1" y="28.9">IN</text>
<text x="62.4" y="28.9">OUT</text>
<text x="139.7" y="25.6">R420</text>
<text x="140.3" y="27.6">33R</text>
<text x="248" y="27.8">D2- EXP_SPI_CS0_N</text>
<text x="139.7" y="30.7">R421</text>
<text x="139.7" y="35.8">R422</text>
<text x="140.3" y="32.7">33R</text>
<text x="228.4" y="32.9">NC</text>
<text x="248.8" y="32.9">NC</text>
<text x="42.9" y="41.8" transform="rotate(-90 42.9 41.8)">100k</text>
<text x="44.9" y="41.9" transform="rotate(-90 44.9 41.9)">R402</text>
<text x="53.1" y="36.5">EN</text>
<text x="60.6" y="39.1">FAULT</text>
<text x="139.7" y="40.8">R423</text>
<text x="141" y="37.8">1k</text>
<text x="239.9" y="37.6" transform="rotate(-90 239.9 37.6)">GND</text>
<text x="241.9" y="36.5">TPD4E05U06DQAR</text>
<text x="53.1" y="44.1">ILIM</text>
<text x="60.7" y="44.7" transform="rotate(-90 60.7 44.7)">GND</text>
<text x="139.7" y="45.9">R424</text>
<text x="140.3" y="42.9">33R</text>
<text x="140.3" y="48">33R</text>
<text x="236.8" y="48">D402</text>
<text x="48" y="49.7" transform="rotate(-90 48 49.7)">45.3k</text>
<text x="50" y="49.6" transform="rotate(-90 50 49.6)">R401</text>
<text x="139.7" y="51">R425</text>
<text x="139.7" y="53">330R</text>
<text x="228.4" y="48.1">NC</text>
<text x="248" y="53.2">D2+ EXP_I2C_SDA</text>
<text x="248.8" y="48.1">NC</text>
<text x="139.7" y="56.1">R426</text>
<text x="139.7" y="58.1">330R</text>
<text x="248" y="58.3">D2- EXP_RST_N</text>
<text x="139.7" y="61.2">R427</text>
<text x="139.7" y="63.2">330R</text>
<text x="228.4" y="63.4">NC</text>
<text x="248.8" y="63.4">NC</text>
<text x="239.9" y="68.1" transform="rotate(-90 239.9 68.1)">GND</text>
<text x="241.9" y="67">TPD4E05U06DQAR</text>
<text x="54" y="73.4">C404</text>
<text x="63.2" y="77.2">TPS259631DDAR</text>
<text x="89.5" y="73.4">C406</text>
<text x="97.5" y="77.1" transform="rotate(-90 97.5 77.1)">1.5k</text>
<text x="99.5" y="77.5" transform="rotate(-90 99.5 77.5)">R411</text>
<text x="132.6" y="77.2">RN401</text>
<text x="138.1" y="77.2">330R x4</text>
<text x="54" y="78.4">100nF</text>
<text x="61.7" y="81">U402</text>
<text x="89.5" y="78.4">10uF</text>
<text x="139.7" y="81.5">R431</text>
<text x="139.7" y="83.5">330R</text>
<text x="228.4" y="78.6">NC</text>
<text x="236.8" y="78.4">D403</text>
<text x="248" y="83.7">D2+</text>
<text x="248.8" y="78.6">NC</text>
<text x="39.1" y="85" transform="rotate(-90 39.1 85)">470k</text>
<text x="41.1" y="85.1" transform="rotate(-90 41.1 85.1)">R408</text>
<text x="64" y="89.9">EN/UVLO</text>
<text x="64" y="84.8">VIN</text>
<text x="74.4" y="84.8">OUT</text>
<text x="74.9" y="89.9">FLT</text>
<text x="248" y="88.8">D2-</text>
<text x="64" y="94.9">OVLO/OVCSEL</text>
<text x="139.7" y="91.6">R433</text>
<text x="140.3" y="93.7">33R</text>
<text x="228.4" y="93.8">NC</text>
<text x="248.8" y="93.8">NC</text>
<text x="56.5" y="101.3">C405</text>
<text x="64" y="100">dV/dT</text>
<text x="72.1" y="101.1" transform="rotate(-90 72.1 101.1)">GND</text>
<text x="74.9" y="100">ILM</text>
<text x="139.7" y="101.8">R435</text>
<text x="139.7" y="96.7">R434</text>
<text x="139.7" y="98.8">100R</text>
<text x="239.9" y="98.6" transform="rotate(-90 239.9 98.6)">GND</text>
<text x="241.9" y="97.5">TPD4E05U06DQAR</text>
<text x="39.1" y="105.6" transform="rotate(-90 39.1 105.6)">64.9k</text>
<text x="41.1" y="105.4" transform="rotate(-90 41.1 105.4)">R409</text>
<text x="56.5" y="106.4">47nF</text>
<text x="84.8" y="105.6" transform="rotate(-90 84.8 105.6)">1.50k</text>
<text x="86.8" y="105.4" transform="rotate(-90 86.8 105.4)">R410</text>
<text x="134" y="105.1">C412</text>
<text x="141" y="103.8">1k</text>
<text x="190.5" y="103.8">LSHM-120-02.5-L-DV-A-N-K-TR</text>
<text x="134" y="110.2">1nF</text>
<text x="228.4" y="109.1">NC</text>
<text x="236.8" y="108.9">D404</text>
<text x="248.8" y="109.1">NC</text>
<text x="173.7" y="115.5" transform="rotate(-90 173.7 115.5)">100k</text>
<text x="175.7" y="115.6" transform="rotate(-90 175.7 115.6)">R412</text>
<text x="181" y="119.1">C407</text>
<text x="248" y="114.2">D2+ EXP_TMR_IN</text>
<text x="248" y="119.2">D2- EXP_TMR0</text>
<text x="93.8" y="124.3">NC</text>
<text x="102.2" y="124.2">D406</text>
<text x="114.1" y="124.3">NC</text>
<text x="142.2" y="123.4">R436</text>
<text x="142.3" y="125.4">100k</text>
<text x="173.7" y="122.5" transform="rotate(-90 173.7 122.5)">20k</text>
<text x="175.7" y="123.2" transform="rotate(-90 175.7 123.2)">R413</text>
<text x="181" y="124.2">100nF</text>
<text x="228.4" y="124.3">NC</text>
<text x="248.8" y="124.3">NC</text>
<text x="51.5" y="131.1">BSMTSOM250BTR</text>
<text x="58.3" y="129.2">H5</text>
<text x="71.9" y="131.1">BSMTSOM250BTR</text>
<text x="78.6" y="129.2">H6</text>
<text x="93.1" y="129.4">D1+</text>
<text x="113.4" y="129.4">D2+</text>
<text x="142.2" y="128.5">R437</text>
<text x="142.3" y="130.5">100k</text>
<text x="239.9" y="129.1" transform="rotate(-90 239.9 129.1)">GND</text>
<text x="241.9" y="128">TPD4E05U06DQAR</text>
<text x="40.3" y="137.1" transform="rotate(-90 40.3 137.1)">100k</text>
<text x="42.4" y="137.2" transform="rotate(-90 42.4 137.2)">R407</text>
<text x="93.1" y="134.5">D1-</text>
<text x="113.4" y="134.5">D2- EXP_ANA_MON</text>
<text x="142.2" y="133.6">R438</text>
<text x="142.3" y="135.6">100k</text>
<text x="93.8" y="139.6">NC</text>
<text x="107.3" y="143.2">TPD4E05U06DQAR</text>
<text x="114.1" y="139.6">NC</text>
<text x="142.2" y="138.6">R439</text>
<text x="142.2" y="143.7">R440</text>
<text x="142.3" y="140.7">100k</text>
<text x="228.4" y="139.6">NC</text>
<text x="236.8" y="139.4">D405</text>
<text x="248.8" y="139.6">NC</text>
<text x="105.3" y="144.3" transform="rotate(-90 105.3 144.3)">GND</text>
<text x="142.2" y="148.8">R417</text>
<text x="142.3" y="145.7">100k</text>
<text x="248" y="144.6">D2+ EXP_IO0</text>
<text x="248" y="149.7">D2- EXP_INT1_N</text>
<text x="142.2" y="153.9">R418</text>
<text x="142.6" y="155.9">2.2k</text>
<text x="142.6" y="150.8">2.2k</text>
<text x="173.7" y="152.3" transform="rotate(-90 173.7 152.3)">100k</text>
<text x="175.7" y="152.4" transform="rotate(-90 175.7 152.4)">R414</text>
<text x="181" y="155.9">C408</text>
<text x="228.4" y="154.8">NC</text>
<text x="248.8" y="154.8">NC</text>
<text x="31.1" y="157.2">C409</text>
<text x="61.6" y="157.2">C410</text>
<text x="142.2" y="159">R403</text>
<text x="142.9" y="161">10k</text>
<text x="173.7" y="159.9" transform="rotate(-90 173.7 159.9)">100k</text>
<text x="175.7" y="160.1" transform="rotate(-90 175.7 160.1)">R415</text>
<text x="181" y="161">100nF</text>
<text x="239.9" y="159.5" transform="rotate(-90 239.9 159.5)">GND</text>
<text x="241.9" y="158.4">TPD4E05U06DQAR</text>
<text x="31.1" y="162.3">100nF</text>
<text x="35.5" y="167.3">U403</text>
<text x="61.6" y="162.3">100nF</text>
<text x="142.2" y="164">R441</text>
<text x="142.9" y="166.1">10k</text>
<text x="44.1" y="173.1" transform="rotate(-90 44.1 173.1)">VCCA</text>
<text x="49.2" y="173.3" transform="rotate(-90 49.2 173.3)">VCCB</text>
<text x="142.2" y="169.1">R442</text>
<text x="142.9" y="171.1">10k</text>
<text x="36" y="176.2">SCLA</text>
<text x="50.4" y="176.2">SCLB</text>
<text x="36" y="181.3">SDAA</text>
<text x="50.3" y="181.3">SDAB</text>
<text x="46.7" y="187.5" transform="rotate(-90 46.7 187.5)">GND</text>
<text x="47" y="190.2">TCA9517ADGKR</text>
<text x="52.7" y="186.4">EN</text>
</g>
<g font-size="1.3" fill="#0000c2">
<text x="118.1" y="16.5">Series R: MCU side (left) -&gt; J11 side (right)</text>
<text x="190.5" y="111.7">Rail readback (RC at MCU pin)</text>
<text x="148.6" y="120.6">Bias resistors</text>
<text x="110.5" y="177.7">RFVD-EXP v1.1 design values (2026-10-04)</text>
<text x="110.5" y="179.8">U402 TPS259631 (TI SLVSET8A):</text>
<text x="111.4" y="181.8">ILIM Eq.5 RILM = 903/(ILIM - 0.0112)</text>
<text x="111.4" y="185.9">OVLO Eq.2 VOV = 1.2 V x (R408+R409)/R409</text>
<text x="113.4" y="183.9">R410 1.50k -&gt; 0.613 A (DDS shield 2.14 W)</text>
<text x="111.4" y="190">dVdt Eq.4 CdVdt = 42000 pF / SR</text>
<text x="113.4" y="188">470k/64.9k -&gt; 9.89 V (9.43-10.28 V wc)</text>
<text x="110.5" y="194.1">U401 TPS2553 (TI SLVS841F Eq.1):</text>
<text x="113.4" y="192">47 nF -&gt; 0.89 V/ms, 51 mA into 57 uF</text>
<text x="113.4" y="196.1">R401 45.3k -&gt; IOS 524 / 577 / 638 mA</text>
<text x="110.5" y="198.2">J11 on B.Cu (mirrored), 5.0 mm stack,</text>
<text x="111.4" y="200.2">pin 36 reserved NC, SH pads = GND</text>
</g>
<g font-size="1.3" fill="#0f0f0f">
<text x="252.7" y="17.7">EXP_SPI_MISO</text>
<text x="146" y="21.5">EXP_SPI_SCK</text>
<text x="214.7" y="22.7">EXP_SPI_SCK D1+</text>
<text x="146" y="26.5">EXP_TMR0</text>
<text x="213.9" y="27.8">EXP_SPI_MOSI D1-</text>
<text x="146" y="31.6">EXP_SPI_MOSI</text>
<text x="165.6" y="34.2">EXP_SPI_MOSI</text>
<text x="166.4" y="30.4">EXP_SPI_SCK</text>
<text x="194.3" y="30.4">EXP_TMR0</text>
<text x="194.3" y="34.2">EXP_TMR_IN</text>
<text x="252.7" y="32.9">EXP_SPI_CS0_N</text>
<text x="146" y="41.8">EXP_SPI_MISO</text>
<text x="146" y="36.7">EXP_TMR_IN</text>
<text x="165.6" y="38">EXP_SPI_MISO</text>
<text x="194.3" y="38">EXP_TMR1</text>
<text x="146" y="46.9">EXP_TMR1</text>
<text x="164.2" y="45.6">EXP_SPI_CS0_N</text>
<text x="194.3" y="45.6">EXP_INT0_N</text>
<text x="146" y="51.9">EXP_SPI_CS0_N</text>
<text x="164.2" y="49.4">EXP_SPI_CS1_N</text>
<text x="194.3" y="49.4">EXP_INT1_N</text>
<text x="212.5" y="48.1">EXP_SPI_CS1_N</text>
<text x="212.5" y="53.2">EXP_SPI_CS1_N D1+</text>
<text x="146" y="57">EXP_INT0_N</text>
<text x="214.9" y="58.3">EXP_I2C_SCL D1-</text>
<text x="146" y="62.1">EXP_SPI_CS1_N</text>
<text x="252.7" y="63.4">EXP_RST_N</text>
<text x="166.7" y="68.5">EXP_I2C_SCL</text>
<text x="194.3" y="68.5">EXP_IO0</text>
<text x="166.6" y="72.3">EXP_I2C_SDA</text>
<text x="194.3" y="72.3">EXP_IO1</text>
<text x="146" y="82.4">EXP_RST_N</text>
<text x="168.5" y="79.9">EXP_RST_N</text>
<text x="169.8" y="83.7">EXP_GATE</text>
<text x="194.3" y="83.7">EXP_ANA_MON</text>
<text x="194.3" y="79.9">EXP_DETECT_N</text>
<text x="218" y="83.7">EXP_GATE D1+</text>
<text x="169.3" y="87.5">EXP_SYNC</text>
<text x="217.6" y="88.8">EXP_SYNC D1-</text>
<text x="40.6" y="93.9">EXP_VHP_OVLO</text>
<text x="146" y="92.6">EXP_GATE</text>
<text x="217.6" y="93.9">EXP_SYNC</text>
<text x="146" y="97.7">EXP_SYNC</text>
<text x="146" y="102.7">EXP_ANA_MON</text>
<text x="216.1" y="109.1">EXP_INT0_N</text>
<text x="252.7" y="109.1">EXP_TMR_IN</text>
<text x="216.1" y="114.2">EXP_INT0_N D1+</text>
<text x="217.6" y="119.3">EXP_TMR1 D1-</text>
<text x="148.6" y="124.3">EXP_SPI_CS0_N</text>
<text x="217.6" y="124.3">EXP_TMR1</text>
<text x="252.7" y="124.3">EXP_TMR0</text>
<text x="148.6" y="129.4">EXP_SPI_CS1_N</text>
<text x="148.6" y="134.5">EXP_RST_N</text>
<text x="118.1" y="139.6">EXP_ANA_MON</text>
<text x="148.6" y="139.6">EXP_DETECT_N</text>
<text x="213.4" y="139.6">EXP_DETECT_N</text>
<text x="252.7" y="139.6">EXP_IO0</text>
<text x="148.6" y="149.7">EXP_I2C_SCL</text>
<text x="148.6" y="144.7">EXP_SYNC</text>
<text x="213.4" y="144.7">EXP_DETECT_N D1+</text>
<text x="219.4" y="149.7">EXP_IO1 D1-</text>
<text x="148.6" y="154.8">EXP_I2C_SDA</text>
<text x="219.4" y="154.8">EXP_IO1</text>
<text x="252.7" y="154.8">EXP_INT1_N</text>
<text x="148.6" y="165">EXP_INT0_N</text>
<text x="148.6" y="170.1">EXP_INT1_N</text>
</g>
<g font-size="1.3" fill="#a90000">
<text x="180.9" y="22.7">1</text>
<text x="191" y="22.7">2</text>
<text x="228.5" y="19.8">10</text>
<text x="249.5" y="19.8">7</text>
<text x="50.1" y="27.8">1</text>
<text x="67.8" y="27.8">6</text>
<text x="180.9" y="26.5">3</text>
<text x="191" y="26.5">4</text>
<text x="229.1" y="24.9">1</text>
<text x="249.5" y="24.9">4</text>
<text x="50.1" y="35.4">3</text>
<text x="180.9" y="30.3">5</text>
<text x="180.9" y="34.2">7</text>
<text x="191" y="30.3">6</text>
<text x="191" y="34.2">8</text>
<text x="229.1" y="30">2</text>
<text x="229.1" y="35.1">9</text>
<text x="249.5" y="30">5</text>
<text x="249.5" y="35.1">6</text>
<text x="67.8" y="38">4</text>
<text x="180.3" y="41.8">11</text>
<text x="180.9" y="38">9</text>
<text x="190.4" y="38">10</text>
<text x="190.4" y="41.8">12</text>
<text x="242.1" y="36.3" transform="rotate(-90 242.1 36.3)">3</text>
<text x="50.1" y="43">5</text>
<text x="59.6" y="47.7" transform="rotate(-90 59.6 47.7)">2</text>
<text x="180.3" y="45.6">13</text>
<text x="190.4" y="45.6">14</text>
<text x="180.3" y="49.4">15</text>
<text x="180.3" y="53.2">17</text>
<text x="190.4" y="49.4">16</text>
<text x="190.4" y="53.2">18</text>
<text x="228.5" y="50.3">10</text>
<text x="249.5" y="50.3">7</text>
<text x="180.3" y="57">19</text>
<text x="190.4" y="57">20</text>
<text x="229.1" y="55.4">1</text>
<text x="249.5" y="55.4">4</text>
<text x="137.7" y="65.9">1</text>
<text x="145.3" y="65.9">8 EXP_INT1_N</text>
<text x="180.3" y="60.8">21</text>
<text x="180.3" y="64.6">23</text>
<text x="190.4" y="60.8">22</text>
<text x="190.4" y="64.6">24</text>
<text x="229.1" y="60.5">2</text>
<text x="229.1" y="65.6">9</text>
<text x="249.5" y="60.5">5</text>
<text x="249.5" y="65.6">6</text>
<text x="137.7" y="68.4">2</text>
<text x="137.7" y="71">3</text>
<text x="145.3" y="71">6 EXP_IO1</text>
<text x="145.3" y="68.4">7 EXP_IO0</text>
<text x="180.3" y="68.4">25</text>
<text x="190.4" y="68.4">26</text>
<text x="242.1" y="66.8" transform="rotate(-90 242.1 66.8)">3</text>
<text x="137.7" y="73.5">4</text>
<text x="145.3" y="73.5">5 EXP_DETECT_N</text>
<text x="180.3" y="72.3">27</text>
<text x="180.3" y="76.1">29</text>
<text x="190.4" y="72.3">28</text>
<text x="190.4" y="76.1">30</text>
<text x="61.5" y="83.7">4</text>
<text x="79.3" y="83.7">5</text>
<text x="180.3" y="79.9">31</text>
<text x="180.3" y="83.7">33</text>
<text x="190.4" y="79.9">32</text>
<text x="190.4" y="83.7">34</text>
<text x="228.5" y="80.8">10</text>
<text x="249.5" y="80.8">7</text>
<text x="61.5" y="88.8">3</text>
<text x="79.3" y="88.8">6</text>
<text x="180.3" y="87.5">35</text>
<text x="190.4" y="87.5">36</text>
<text x="229.1" y="85.9">1</text>
<text x="249.5" y="85.9">4</text>
<text x="61.5" y="93.8">8</text>
<text x="180.3" y="91.3">37</text>
<text x="180.3" y="95.1">39</text>
<text x="190.4" y="91.3">38</text>
<text x="190.4" y="95.1">40</text>
<text x="229.1" y="91">2</text>
<text x="249.5" y="91">5</text>
<text x="61.5" y="98.9">2</text>
<text x="79.3" y="98.9">7</text>
<text x="186.6" y="100.5" transform="rotate(-90 186.6 100.5)">SH</text>
<text x="229.1" y="96">9</text>
<text x="242.1" y="97.3" transform="rotate(-90 242.1 97.3)">3</text>
<text x="249.5" y="96">6</text>
<text x="71" y="103.6" transform="rotate(-90 71 103.6)">1</text>
<text x="228.5" y="111.3">10</text>
<text x="249.5" y="111.3">7</text>
<text x="229.1" y="116.4">1</text>
<text x="249.5" y="116.4">4</text>
<text x="229.1" y="121.4">2</text>
<text x="249.5" y="121.4">5</text>
<text x="93.9" y="126.5">10</text>
<text x="94.5" y="131.6">1</text>
<text x="114.8" y="131.6">4</text>
<text x="114.8" y="126.5">7</text>
<text x="229.1" y="126.5">9</text>
<text x="242.1" y="127.7" transform="rotate(-90 242.1 127.7)">3</text>
<text x="249.5" y="126.5">6</text>
<text x="94.5" y="136.7">2</text>
<text x="114.8" y="136.7">5</text>
<text x="94.5" y="141.8">9</text>
<text x="107.5" y="143" transform="rotate(-90 107.5 143)">3</text>
<text x="114.8" y="141.8">6</text>
<text x="228.5" y="141.8">10</text>
<text x="249.5" y="141.8">7</text>
<text x="229.1" y="146.8">1</text>
<text x="249.5" y="146.8">4</text>
<text x="229.1" y="151.9">2</text>
<text x="249.5" y="151.9">5</text>
<text x="229.1" y="157">9</text>
<text x="242.1" y="158.2" transform="rotate(-90 242.1 158.2)">3</text>
<text x="249.5" y="157">6</text>
<text x="43" y="167.1" transform="rotate(-90 43 167.1)">1</text>
<text x="48.1" y="167.1" transform="rotate(-90 48.1 167.1)">8</text>
<text x="33.6" y="175.1">2</text>
<text x="56.4" y="175.1">7 EXP_I2C_SCL</text>
<text x="33.6" y="180.2">3</text>
<text x="56.4" y="185.3">5</text>
<text x="56.4" y="180.2">6 EXP_I2C_SDA</text>
<text x="45.6" y="190" transform="rotate(-90 45.6 190)">4</text>
</g>
</svg>
